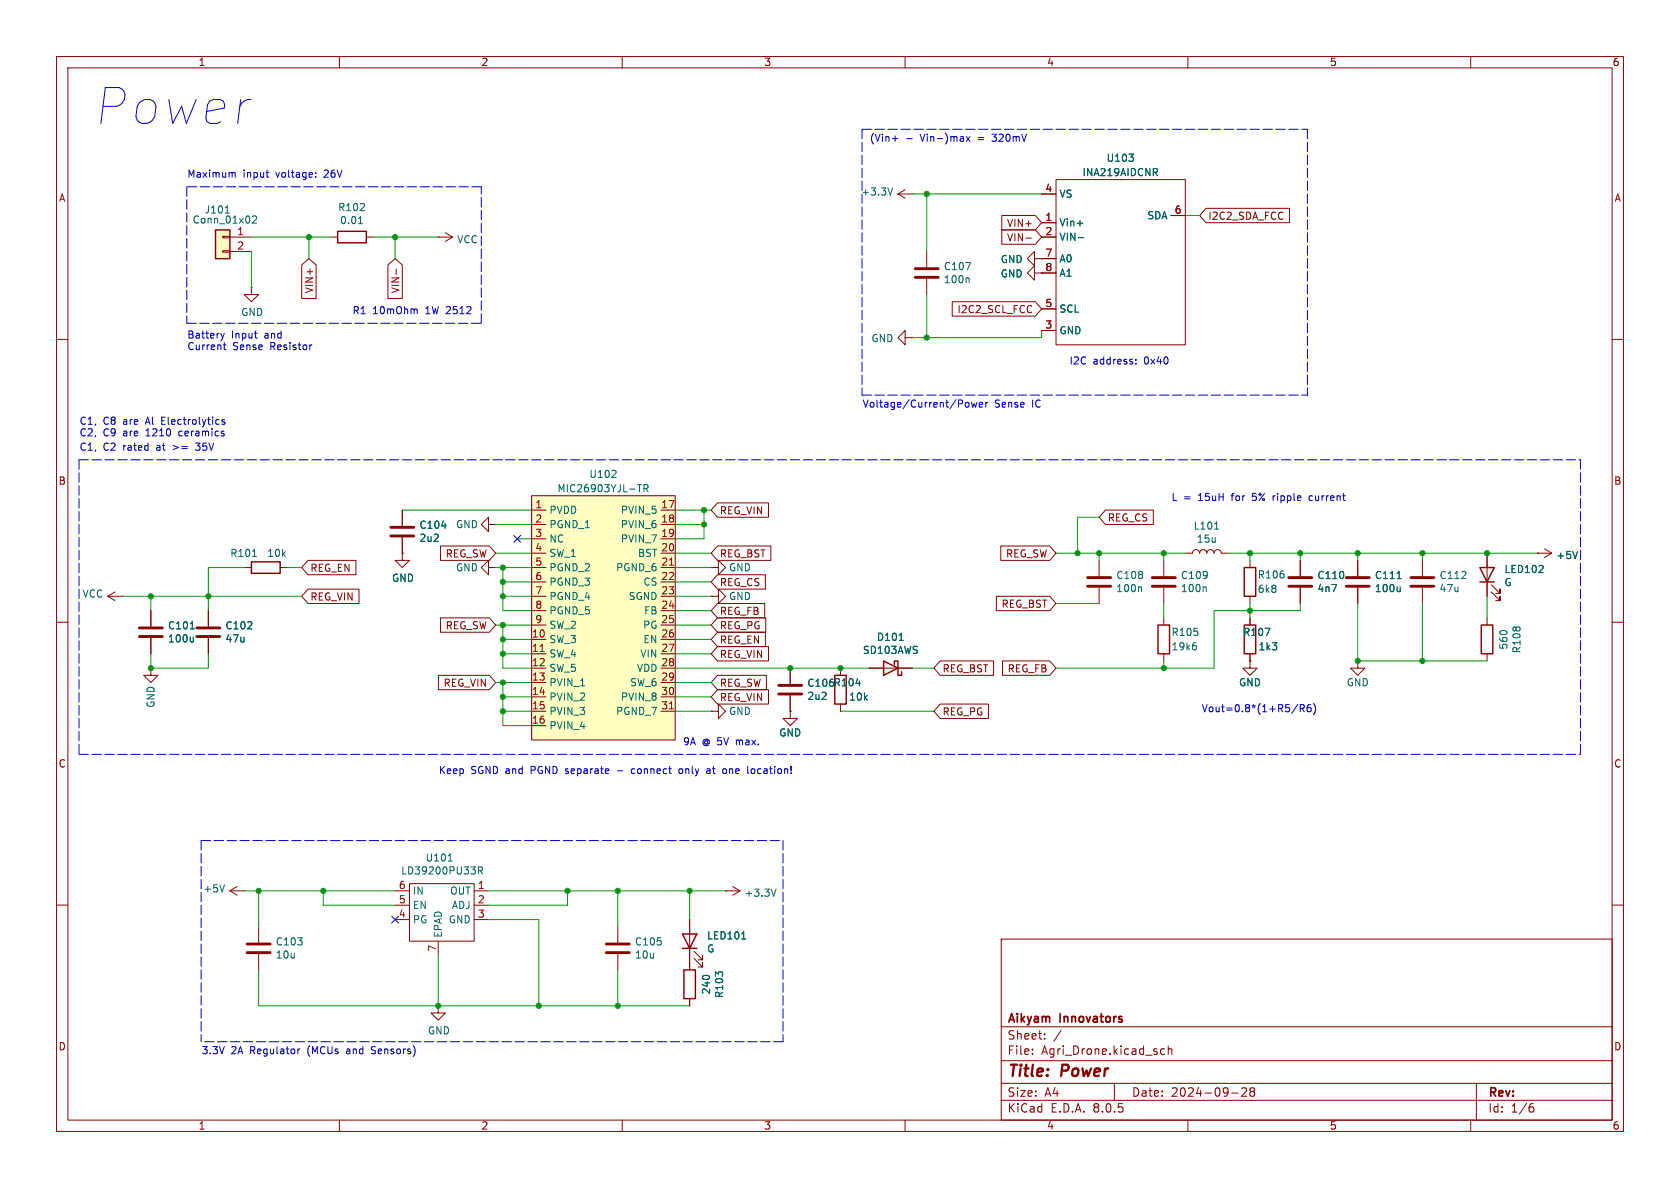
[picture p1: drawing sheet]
<svg xmlns="http://www.w3.org/2000/svg" width="297mm" height="210mm" viewBox="0 0 297 210" stroke-linecap="round" stroke-linejoin="round" font-family="sans-serif">
<g fill="none" stroke="#840000" stroke-width=".18">
<path d="M10 10h277v190h-277zM12 12h273v186h-273zM60 10v2M110 10v2M160 10v2M210 10v2M260 10v2M10 60h2M285 60h2M71.1 90.2v2.8M71.1 95v2.8M86.4 92.7v-1.3l-1.3 1.3 1.3 1.3v-1.3h1.2"/>
<path d="M87.6 92.7h.1M209.5 97.8h1.3a.64 .64 0 0 1 .7-.6 .64 .64 0 0 1 .6 .6 .64 .64 0 0 1 .6-.6 .64 .64 0 0 1 .7 .6 .64 .64 0 0 1 .6-.6 .64 .64 0 0 1 .6 .6 .64 .64 0 0 1 .7-.6 .64 .64 0 0 1 .6 .6h1.3M221 99.1v1.2M240 99.1v2.8M251.5 99.1v2.8M10 110h2M86.4 100.3v-1.2l-1.3 1.2 1.3 1.3v-1.3h1.2M87.6 100.3h.1M125.7 105.4h1.3v-1.3l1.3 1.3-1.3 1.3v-1.3M125.7 105.4h.1M139.7 118.1v2.8M148.6 118.1v1.3"/>
<path d="M221 116.8v1.3h1.2l-1.2 1.3-1.3-1.3h1.3M221 116.8h.1M221 105.4v1.3M221 109.2v1.3M221 115.6v1.2M240 103.9v2.8M251.5 103.9v2.8M262.9 109.2v1.3M262.9 115.6v1.2M285 110h2M125.7 125.7h1.3v-1.2l1.3 1.2-1.3 1.3v-1.3M125.7 125.7h.1"/>
<path d="M139.7 125.7v1.3h1.3l-1.3 1.3-1.3-1.3h1.3M139.7 125.7h.1M139.7 122.9v2.8M148.6 124.5v1.2M10 160h2M40.6 157.5l1.3 .7M40.6 157.5h2.6M41.9 156.7l-1.3 .8M43.2 157.5h.1M285 160h2M45.7 163.8v2.8M45.7 168.7v2.8"/>
<path d="M109.2 163.8v2.8M109.2 168.7v2.8M121.9 170.2v1.3M121.9 176.5v1.3M177 166h108v32h-108zM60 198v2M110 198v2M160 198v2M177 194.5h108M177 191.5h108M177 187.5h108M177 181.5h108"/>
<path d="M182.5 186.3v.1M182.5 185.5v.1M184.7 183.6v.1M184.7 182.8v.1M187.6 182.1l-1.3 2M197 191.5v3M205.9 185.5l-.4-.1-.3 .3v.4l.1 .2h.6M206.5 185.5l.2-.1 .4 .1 .1 .9M206.5 184.9v1.5M210 198v2M217.7 193.2h1.2M219.5 192.4l.6-.1 .2 .1 .1 .3-.9 1.1h.9"/>
<path d="M221.2 192.9l-.2-.2 .2-.4 .5 .1 .1 .2-.3 .3M221.2 192.9l-.2 .3v.3l.2 .3 .5-.1 .1-.2-.1-.4-.2-.2M221.2 192.9h.3M260 198v2M261 191.5v6.5M270.6 195.7h.3l.3 .3-.1 .5-.5 .1M271 195.1l-.4 .1"/>
</g>
<path d="M147.6 119.4h2v5.1h-2zM220 110.5h2v5.1h-2zM220 100.3h2v5.1h-2zM261.9 110.5h2v5.1h-2zM120.9 171.5h2v5h-2z" fill="none" stroke="#840000" stroke-width=".25"/>
<path d="M69.1 94.7h4.1M69.1 93.2h4.1M238 103.6h4.1M238 102.1h4.1M249.4 103.6h4.1M249.4 102.1h4.1M137.7 122.7h4M137.7 121.2h4M43.7 168.4h4.1M43.7 166.9h4.1M107.2 168.4h4.1M107.2 166.9h4.1" fill="none" stroke="#840000" stroke-width=".51"/>
<path d="M78.1 93h.8M214.7 93.5h.7M223.7 111.1h.8l-.5 1.2M247 102.3h.7M247.5 103.7v.9M247.5 104.5l-.1 .1M151.3 120.8h.8M39.7 156.4l-.4 1.3" fill="none" stroke="#006464" stroke-width=".18"/>
<path d="M94 87.6h25.4v43.2h-25.4z" fill="#ffffc2"/>
<g fill="none" stroke="#840000" stroke-width=".18">
<path d="M158.7 34.3h2.6M158.7 34.3l1.3 .8M160 33.5l-1.3 .8M161.3 34.3h.1M184.1 39.4h2.6M184.1 34.3h2.6M186.7 31.8h22.8v29.2h-22.8zM207 38.1h2.5M58.4 41.9h1.3M64.8 41.9h1.2M77.5 41.9h.1M77.5 41.9h2.5"/>
<path d="M78.7 41.1l1.3 .8M80 41.9l-1.3 .8M160 59.7v-1.3l-1.3 1.3 1.3 1.3v-1.3h1.3M161.3 59.7h.1M163.8 44.5v2.7M163.8 49.3v2.8M182.9 48.3v-1.3l-1.3 1.3 1.3 1.2v-1.2h1.2M182.9 45.7v-1.2l-1.3 1.2 1.3 1.3v-1.3h1.2M184.1 48.3h.1M184.1 45.7h.1M184.1 41.9h2.6M184.1 58.4h2.6"/>
<path d="M184.1 54.6h2.6M184.1 45.7h2.6M184.1 48.3h2.6M71.1 97.8v1.3h1.3l-1.3 1.2-1.3-1.2h1.3M71.1 97.8h.1M94 87.6h25.4v43.2h-25.4zM94 90.2h2.5M94 92.7h2.5M94 95.3h2.5M94 97.8h2.5M116.8 90.2h2.6M116.8 92.7h2.6"/>
<path d="M116.8 95.3h2.6M116.8 97.8h2.6M194.3 99.1v2.8M205.7 99.1v2.8M229.9 99.1v2.8M26.7 108v2.7M26.7 112.8v2.8M36.8 108v2.7M36.8 112.8v2.8M43.2 100.3h1.2M49.5 100.3h1.3M94 113h2.5"/>
<path d="M94 115.6h2.5M94 118.1h2.5M94 100.3h2.5M94 102.9h2.5M94 105.4h2.5M94 108h2.5M94 110.5h2.5M116.8 113h2.6M116.8 115.6h2.6M116.8 118.1h2.6M116.8 100.3h2.6M116.8 102.9h2.6"/>
<path d="M116.8 105.4h2.6M116.8 108h2.6M116.8 110.5h2.6M125.7 100.3h1.3v-1.2l1.3 1.2-1.3 1.3v-1.3M125.7 100.3h.1M153.7 118.1h7.6M194.3 103.9v2.8M205.7 103.9v2.8M205.7 109.2v1.3M205.7 115.6v1.2M229.9 103.9v2.8M240 116.8v1.3h1.3l-1.3 1.3-1.2-1.3h1.2"/>
<path d="M240 116.8h.1M94 120.7h2.5M94 123.2h2.5M94 125.7h2.5M94 128.3h2.5M116.8 120.7h2.6M116.8 123.2h2.6M116.8 125.7h2.6M69.8 157.5h2.6M72.4 156.2h11.4v10.2h-11.4zM83.8 157.5h2.6M128.3 157.5h.1"/>
<path d="M128.3 157.5h2.5M129.5 156.7l1.3 .8M130.8 157.5l-1.3 .7M69.8 160h2.6M69.8 162.6h2.6M77.5 166.4v2.5M83.8 160h2.6M83.8 162.6h2.6M121.9 162.6v7.6M122.7 169.4l1.5 1.5v-.7v.7h-.8M122.7 168.1l1.5 1.6v-.8v.8h-.8"/>
</g>
<path d="M118.4 99.9h.7M95.5 115.2h.7M118.4 125.3h.7" fill="none" stroke="#a90000" stroke-width=".18"/>
<g fill="none" stroke="#006464" stroke-width=".18">
<path d="M63.4 39.5h.7M63.6 38.5l.1-.2v1.2M157.8 33.2l-.4 1.3M190.4 39.5h1M199.6 27.2h.8l-.5 .5M200.3 27.9v.5M204.2 30.5l.4 .6M204.5 29.9l.1 .1-.1 .4M170.7 46.4h.9l-.6 1.3M171.2 49.1l.1 .2v.7M190.6 42h1M44.6 98.4h.8"/>
<path d="M108.1 84.4h.8M108.9 83.3v.4M112.7 85.7h.7M113.8 86.3h.7l.1-.2-.1-.3-.7-.1v1.2M114.1 86.3l.5 .6M33.6 111.2h.8M34.2 112.6v.9M34.2 113.4l-.2 .1M159 113.2h.7M201.6 103.7l.2 .2v.7M211.2 113.6h.2M211.3 114.1l.2 .2v.3l-.2 .3"/>
<path d="M213.1 103.7l.1 .2v.7M79.2 152.2h.8M84.6 153.9l.6-.1 .1-.1-.1-.3-.6-.2v1.3M84.9 153.9l.4 .6M137.2 157.2l-.4 1.2M131.1 166h.7"/>
</g>
<path d="M59.7 40.9h5.1v2h-5.1zM44.4 99.3h5.1v2h-5.1zM156.2 116.8l2.5 1.3-2.5 1.3zM158.1 117.5v-.7h.6v2.6h.7v-.7M204.7 110.5h2.1v5.1h-2.1zM120.6 165.1h2.6l-1.3 2.5zM120.6 167.6h2.6" fill="none" stroke="#840000" stroke-width=".25"/>
<path d="M161.8 49h4.1M161.8 47.5h4.1M24.6 112.5h4.1M24.6 111h4.1M34.8 112.5h4.1M34.8 111h4.1M192.3 103.6h4M192.3 102.1h4M203.7 103.6h4.1M203.7 102.1h4.1M227.8 103.6h4.1M227.8 102.1h4.1" fill="none" stroke="#840000" stroke-width=".51"/>
<path d="M38.1 40.6h2.5v5.1h-2.5z" fill="#ffffc2"/>
<g fill="none" stroke="#840000" stroke-width=".18">
<path d="M177.1 38.1h5.9l1.1 1.3-1.1 1.2h-5.9zM184.1 39.4h2.6M184.1 34.3h2.6M207 38.1h2.5M213.2 36.8h14.8v2.6h-14.8l-1.1-1.3zM39.4 44.3h1.2v.3h-1.2zM39.4 41.8h1.2v.2h-1.2zM40.6 41.9h3.8M40.6 44.5h3.8M44.4 50.8v1.3h1.3l-1.3 1.2-1.2-1.2h1.2M44.4 50.8h.1M53.3 46.8l1.3-1.1 1.3 1.1v6h-2.6z"/>
<path d="M68.6 46.8l1.2-1.1 1.3 1.1v6h-2.5zM70 47.6v.9M168.3 53.3h14.7l1.1 1.3-1.1 1.3h-14.7zM177.1 40.6h5.9l1.1 1.3-1.1 1.3h-5.9zM181.4 42.1h.9M184.1 45.7h.1M184.1 48.3h.1M184.1 41.9h2.6M184.1 58.4h2.6M184.1 54.6h2.6M184.1 45.7h2.6M184.1 48.3h2.6"/>
<path d="M54.5 99.1h8.4v2.5h-8.4l-1.2-1.3zM71.1 97.8h.1M71.1 90.2v2.8M71.1 95v2.8M77.9 96.5h8.6l1.1 1.3-1.1 1.3h-8.6zM126.8 88.9h9.1v2.5h-9.1l-1.1-1.2zM126.8 96.5h9.5v2.6h-9.5l-1.1-1.3zM176.9 96.5h8.7l1.1 1.3-1.1 1.3h-8.7zM195.4 90.2h8.5v2.5h-8.5l-1.1-1.3zM229.9 99.1v2.8M240 99.1v2.8M262.9 97.8v7.6"/>
<path d="M271.8 97.8h.1M271.8 97.8h2.5M273 97l1.3 .8M274.3 97.8l-1.3 .8M19 105.4l1.3 .8M19 105.4h2.6M20.3 104.6l-1.3 .8M21.6 105.4h.1M26.7 118.1v1.3h1.2l-1.2 1.3-1.3-1.3h1.3M26.7 118.1h.1M26.7 108v2.7M26.7 112.8v2.8"/>
<path d="M36.8 108v2.7M36.8 112.8v2.8M54.5 104.1h9v2.6h-9l-1.2-1.3zM77.5 119.4h9l1.1 1.3-1.1 1.2h-9zM77.9 109.2h8.6l1.1 1.3-1.1 1.3h-8.6zM126.8 101.6h8.5v2.5h-8.5l-1.1-1.2zM126.8 119.4h8.7v2.5h-8.7l-1.1-1.2zM126.8 114.3h9.1v2.5h-9.1l-1.1-1.2zM126.8 111.8h8.5v2.5h-8.5l-1.1-1.3zM126.8 109.2h8.6v2.6h-8.6l-1.1-1.3zM126.8 106.7h8.4v2.5h-8.4l-1.1-1.2zM139.7 118.1v2.8"/>
<path d="M148.6 118.1v1.3M153.7 118.1h2.5M158.7 118.1h2.6M166.2 116.8h9.4v2.6h-9.4l-1.1-1.3zM176.1 105.4h9.5l1.1 1.3-1.1 1.3h-9.5zM177.2 116.8h8.4l1.1 1.3-1.1 1.3h-8.4zM221 116.8h.1M221 109.2v1.3M221 115.6v1.2M229.9 103.9v2.8M240 103.9v2.8M263.7 104.6l1.5 1.6v-.8v.8h-.8"/>
<path d="M263.7 103.4l1.5 1.5v-.8v.8h-.8M126.8 121.9h9.1v2.6h-9.1l-1.1-1.3zM139.7 125.7h.1M139.7 122.9v2.8M148.6 124.5v1.2M166.2 124.5h8.5v2.5h-8.5l-1.1-1.3zM77.5 177.8v1.3h1.2l-1.2 1.2-1.3-1.2h1.3M77.5 177.8h.1M121.9 162.6v2.5M121.9 167.6v3.9M121.9 176.5v1.3"/>
</g>
<path d="M38.1 40.6h2.5v5.1h-2.5zM261.6 100.3h2.6l-1.3 2.6zM261.6 102.9h2.6" fill="none" stroke="#840000" stroke-width=".25"/>
<g fill="none" stroke="#006464" stroke-width=".18">
<path d="M39.8 37.7h.7M44.6 38.3l.5-.1 .3 .3-.8 .9h.8M190.4 39.5h1M199.6 27.2h.8l-.5 .5M200.3 27.9v.5M204.2 30.5l.4 .6M204.5 29.9l.1 .1-.1 .4M190.6 42h1M78.1 93h.8M278.9 97.5l-.4 1.3M33.6 111.2h.8M34.2 112.6v.9"/>
<path d="M34.2 113.4l-.2 .1M159 113.2h.7M223.7 111.1h.8l-.5 1.2M247 102.3h.7M247.5 103.7v.9M247.5 104.5l-.1 .1M272 101.2h.8M272.7 100.1v.4M151.3 120.8h.8M131.1 166h.7"/>
</g>
<g fill="none" stroke="#0000c2" stroke-width=".18">
<path d="M41.1 30.6h.4l.1 .7M47 30.5h.5M47.3 31.3h.2M55.8 31.2v.1M55.8 30.6v.1M157.8 24.5h.9M160.3 24.5h1M170.8 24.1l.7 .9M171.5 24.1l-.7 .9M39 58.9l.3 .9M39.3 59.8l-.1 .3M39.7 58.9l-.4 .9"/>
<path d="M45 58.9h.5M45.3 59.8h.2M73.6 54.6l.2 .2v.7M34.6 78.3h.8M34.6 79.5l.2 .1M39.5 61h.5M39.7 60.5v1.1l.3 .2M39.7 74.2h-.3l-.2 .1 .1 .2 .4 .1v.4h-.5M55.1 61h-.2M170.9 71.1l.3 .1 .1 .2-.1 .5-.3 .1M171.7 71.1l.3 .9 .2-.6 .3 .6 .2-.9M173.1 71.6l.6-.2v-.2l-.4-.1-.2 .2 .1 .6h.5"/>
<path d="M174.3 71.1v.9M174.6 71.1l-.3 .3M200.8 64.2v.2M200.8 63.6v.1M225.1 87.6v.9M225.3 87.6l-.2 .3M231.9 87.6l-.4 .1-.1 .2 .1 .5 .4 .1M109.1 136.3h1M112.1 135.9h-.2l-.3 .2 .1 .5 .4 .1M120.6 136l-.3-.1-.3 .2 .1 .5 .2 .1h.3M124.9 136.6l.2 .1h.4M125 136h.5v.7"/>
<path d="M125.5 136.2l-.4 .1-.2 .1M128.2 135.9l.2 .2v.4l-.2 .2M133.3 136l-.3-.1-.2 .2 .1 .6h.4M229.4 124.5l-1.1 1.6M229.9 125.2h.6l.1-.2-.1-.3-.6-.1v1.2M230.2 125.2l.4 .6M231.7 124.6h-.4a.86 .86 0 0 0 0 1.2l.4-.1 .1-.4-.2-.3h-.3l-.2 .3M232.2 124.4a1.46 1.46 0 0 1 0 1.9M52.7 185.4v.9M53 185.4l-.3 .3M65.7 186.2l.1 .1M65.9 185l-.2 .2 .2 .4"/>
</g>
<g fill="none" stroke="#0000c2" stroke-width=".18" stroke-dasharray="1.7 .6">
<path d="M33 33v24.2M85.1 33h-52.1M152.4 22.9v47M152.4 22.9h78.7M231.1 22.9v47M33 57.2h52.1M85.1 57.2v-24.2M152.4 69.9h78.7M14 81.3v52.1M14 81.3h265.4M279.4 81.3v52.1M14 133.4h265.4"/>
<path d="M35.6 148.6v35.6M35.6 148.6h102.8M138.4 148.6v35.6M138.4 184.2h-102.8"/>
</g>
<g fill="none" stroke="#009600" stroke-width=".18">
<path d="M161.3 34.3h22.8M163.8 34.3v10.2M209.5 38.1h2.6M44.4 41.9h14M44.4 44.5v6.3M54.6 41.9v3.8M66 41.9h11.5M69.8 41.9v3.8M163.8 52.1v7.6M184.1 58.4v1.3h-22.8M71.1 90.2h22.9M87.6 97.8h6.4"/>
<path d="M87.6 92.7h6.4M91.4 95.3h2.6M119.4 97.8h6.3M119.4 92.7h5.1M119.4 90.2h6.3M124.5 90.2v5.1h-5.1M186.7 97.8h22.8M194.3 91.4h-3.8v6.4M194.3 97.8v1.3M205.7 97.8v1.3M217.2 97.8h54.6M221 97.8v1.3"/>
<path d="M229.9 97.8v1.3M240 97.8v1.3M251.5 97.8v1.3M21.6 105.4h31.7M26.7 115.6v2.5h10.1v-2.5M26.7 105.4v2.6M43.2 100.3h-6.4v7.7M50.8 100.3h2.5M87.6 110.5h6.4M87.6 100.3h6.4M88.9 105.4h5.1M88.9 113h5.1"/>
<path d="M88.9 100.3v7.7h5.1M88.9 110.5v7.6h5.1M88.9 115.6h5.1M88.9 102.9h5.1M119.4 105.4h6.3M119.4 113h6.3M119.4 110.5h6.3M119.4 108h6.3M119.4 115.6h6.3M119.4 102.9h6.3M119.4 100.3h6.3M119.4 118.1h34.3"/>
<path d="M161.3 118.1h3.8M186.7 106.7h7.6M205.7 106.7v2.5M205.7 116.8v1.3M221 106.7v2.5M229.9 106.7v1.3h-15.3v10.1h-27.9M240 106.7v10.1h22.9M251.5 106.7v10.1M262.9 105.4v3.8M87.6 120.7h6.4M88.9 120.7v7.6h5.1M88.9 125.7h5.1"/>
<path d="M88.9 123.2h5.1M119.4 125.7h6.3M119.4 120.7h6.3M119.4 123.2h6.3M148.6 125.7h16.5M43.2 157.5h26.6M45.7 157.5v6.3M57.1 157.5v2.5h12.7M86.4 157.5h41.9M100.3 157.5v2.5h-13.9M109.2 157.5v6.3M121.9 157.5v5.1"/>
<path d="M45.7 171.5v6.3h76.2M77.5 168.9v8.9M86.4 162.6h8.8v15.2M109.2 171.5v6.3"/>
</g>
<path d="M90.8 94.6l1.2 1.3M92 94.6l-1.2 1.3M69.2 162l1.3 1.2M70.5 162l-1.3 1.2" fill="none" stroke="#000084" stroke-width=".18"/>
<g fill="#009600" stroke="#009600" stroke-width=".18">
<circle cx="229.9" cy="97.8" r=".46"/>
<circle cx="221" cy="97.8" r=".46"/>
<circle cx="205.7" cy="118.1" r=".46"/>
<circle cx="221" cy="108" r=".46"/>
<circle cx="205.7" cy="97.8" r=".46"/>
<circle cx="88.9" cy="102.9" r=".46"/>
<circle cx="88.9" cy="105.4" r=".46"/>
<circle cx="26.7" cy="118.1" r=".46"/>
<circle cx="26.7" cy="105.4" r=".46"/>
<circle cx="88.9" cy="100.3" r=".46"/>
<circle cx="88.9" cy="110.5" r=".46"/>
<circle cx="88.9" cy="125.7" r=".46"/>
<circle cx="88.9" cy="123.2" r=".46"/>
<circle cx="88.9" cy="120.7" r=".46"/>
<circle cx="88.9" cy="115.6" r=".46"/>
<circle cx="88.9" cy="113" r=".46"/>
<circle cx="251.5" cy="116.8" r=".46"/>
<circle cx="240" cy="116.8" r=".46"/>
<circle cx="262.9" cy="97.8" r=".46"/>
<circle cx="240" cy="97.8" r=".46"/>
<circle cx="251.5" cy="97.8" r=".46"/>
<circle cx="45.7" cy="157.5" r=".46"/>
<circle cx="57.1" cy="157.5" r=".46"/>
<circle cx="77.5" cy="177.8" r=".46"/>
<circle cx="109.2" cy="157.5" r=".46"/>
<circle cx="100.3" cy="157.5" r=".46"/>
<circle cx="95.2" cy="177.8" r=".46"/>
<circle cx="69.8" cy="41.9" r=".46"/>
<circle cx="54.6" cy="41.9" r=".46"/>
<circle cx="36.8" cy="105.4" r=".46"/>
<circle cx="163.8" cy="59.7" r=".46"/>
<circle cx="163.8" cy="34.3" r=".46"/>
<circle cx="190.5" cy="97.8" r=".46"/>
<circle cx="194.3" cy="97.8" r=".46"/>
<circle cx="109.2" cy="177.8" r=".46"/>
<circle cx="139.7" cy="118.1" r=".46"/>
<circle cx="121.9" cy="157.5" r=".46"/>
<circle cx="124.5" cy="92.7" r=".46"/>
<circle cx="148.6" cy="118.1" r=".46"/>
<circle cx="124.5" cy="90.2" r=".46"/>
</g>
<text font-size="8.8" fill="#0000c2" x="16.3" y="22.6">Power</text>
<g font-size="2.8" fill="#840000">
<text x="178" y="190.9">Title:</text>
<text x="187.7" y="190.9">Power</text>
</g>
<g font-size="2.1" fill="#840000">
<text x="178" y="184">Sheet:</text>
<text x="178" y="181.2">Aikyam</text>
<text x="187.5" y="181.2">Innovators</text>
<text x="178" y="186.7">File:</text>
<text x="184.1" y="186.7">Agri_Drone.kicad_sch</text>
<text x="178" y="196.9">KiCad</text>
<text x="178" y="194.1">Size:</text>
<text x="184.7" y="194.1">A4</text>
<text x="185.7" y="196.9">E.D.A.</text>
<text x="193.3" y="196.9">8.0.5</text>
<text x="200" y="194.1">Date:</text>
<text x="207" y="194.1">2024-09-28</text>
<text x="263" y="194.3">Rev:</text>
<text x="263" y="196.9">Id:</text>
<text x="267.1" y="196.9">1/6</text>
</g>
<g font-size="1.8" fill="#840000">
<text x="35" y="11.9">1</text>
<text x="85" y="11.9">2</text>
<text x="135" y="11.9">3</text>
<text x="185" y="11.9">4</text>
<text x="235" y="11.9">5</text>
<text x="285" y="11.9">6</text>
<text x="10.3" y="35.9">A</text>
<text x="285.3" y="35.9">A</text>
<text x="177.9" y="40.3">VIN+</text>
<text x="213.5" y="39.1">I2C2_SDA_FCC</text>
<text x="177.9" y="42.9">VIN-</text>
<text x="55.6" y="51.9" transform="rotate(-90 55.6 51.9)">VIN+</text>
<text x="70.8" y="51.9" transform="rotate(-90 70.8 51.9)">VIN-</text>
<text x="169.2" y="55.6">I2C2_SCL_FCC</text>
<text x="10.3" y="85.9">B</text>
<text x="285.3" y="85.9">B</text>
<text x="127.2" y="91.1">REG_VIN</text>
<text x="195.7" y="92.4">REG_CS</text>
<text x="54.8" y="101.3">REG_EN</text>
<text x="78.7" y="98.7">REG_SW</text>
<text x="127.2" y="98.7">REG_BST</text>
<text x="177.7" y="98.7">REG_SW</text>
<text x="54.8" y="106.4">REG_VIN</text>
<text x="127.2" y="103.8">REG_CS</text>
<text x="177" y="107.6">REG_BST</text>
<text x="78.7" y="111.4">REG_SW</text>
<text x="127.2" y="114">REG_EN</text>
<text x="127.2" y="111.4">REG_PG</text>
<text x="127.2" y="108.9">REG_FB</text>
<text x="127.2" y="116.5">REG_VIN</text>
<text x="166.5" y="119.1">REG_BST</text>
<text x="178" y="119.1">REG_FB</text>
<text x="78.3" y="121.6">REG_VIN</text>
<text x="127.2" y="121.6">REG_SW</text>
<text x="127.2" y="124.1">REG_VIN</text>
<text x="166.5" y="126.7">REG_PG</text>
<text x="10.3" y="135.9">C</text>
<text x="285.3" y="135.9">C</text>
<text x="10.3" y="185.9">D</text>
<text x="285.3" y="185.9">D</text>
<text x="35" y="199.9">1</text>
<text x="85" y="199.9">2</text>
<text x="135" y="199.9">3</text>
<text x="185" y="199.9">4</text>
<text x="235" y="199.9">5</text>
<text x="285" y="199.9">6</text>
</g>
<g font-size="1.8" fill="#0000c2">
<text x="153.7" y="25.2">(Vin+</text>
<text x="162.8" y="25.2">Vin-)max</text>
<text x="173.1" y="25.2">=</text>
<text x="175.9" y="25.2">320mV</text>
<text x="33" y="31.5">Maximum</text>
<text x="43" y="31.5">input</text>
<text x="48.9" y="31.5">voltage:</text>
<text x="57.6" y="31.5">26V</text>
<text x="33" y="59.9">Battery</text>
<text x="40.9" y="59.9">Input</text>
<text x="46.9" y="59.9">and</text>
<text x="62.2" y="55.6">R1</text>
<text x="65.9" y="55.6">10mOhm</text>
<text x="75.3" y="55.6">1W 2512</text>
<text x="33" y="62">Current</text>
<text x="41.1" y="62">Sense</text>
<text x="47.9" y="62">Resistor</text>
<text x="189" y="64.5">I2C</text>
<text x="193.2" y="64.5">address:</text>
<text x="202.4" y="64.5">0x40</text>
<text x="14" y="75.2">C1,</text>
<text x="14" y="77.2">C2,</text>
<text x="18.2" y="75.2">C8</text>
<text x="18.2" y="77.2">C9</text>
<text x="21.9" y="75.2">are</text>
<text x="21.9" y="77.2">are</text>
<text x="26.1" y="75.2">Al</text>
<text x="26.1" y="77.2">1210</text>
<text x="29" y="75.2">Electrolytics</text>
<text x="32.1" y="77.2">ceramics</text>
<text x="152.4" y="72.1">Voltage/Current/Power</text>
<text x="175.8" y="72.1">Sense</text>
<text x="182.6" y="72.1">IC</text>
<text x="14" y="79.8">C1,</text>
<text x="18.2" y="79.8">C2</text>
<text x="21.9" y="79.8">rated</text>
<text x="27.9" y="79.8">at</text>
<text x="31" y="79.8">&gt;=</text>
<text x="35.3" y="79.8">35V</text>
<text x="207" y="88.7">L =</text>
<text x="212" y="88.7">15uH</text>
<text x="218" y="88.7">for</text>
<text x="221.9" y="88.7">5%</text>
<text x="225.7" y="88.7">ripple</text>
<text x="232.3" y="88.7">current</text>
<text x="212.3" y="126">Vout=0.8*(1+R5/R6)</text>
<text x="120.6" y="131.8">9A</text>
<text x="124.1" y="131.8">@ 5V</text>
<text x="130.4" y="131.8">max.</text>
<text x="77.5" y="136.9">Keep</text>
<text x="83.2" y="136.9">SGND and</text>
<text x="94.1" y="136.9">PGND separate</text>
<text x="112.5" y="136.9">connect</text>
<text x="121.1" y="136.9">only</text>
<text x="126.2" y="136.9">at</text>
<text x="129.3" y="136.9">one</text>
<text x="133.8" y="136.9">location!</text>
<text x="35.6" y="186.4">3.3V</text>
<text x="40.8" y="186.4">2A</text>
<text x="44.3" y="186.4">Regulator</text>
<text x="54.6" y="186.4">(MCUs</text>
<text x="61.7" y="186.4">and</text>
<text x="66.3" y="186.4">Sensors)</text>
</g>
<g font-size="1.8" fill="#006464">
<text x="195.5" y="28.8">U103</text>
<text x="152.1" y="34.8">+3.3V</text>
<text x="187.2" y="35.2">VS</text>
<text x="191.3" y="31.3">INA219AIDCNR</text>
<text x="34" y="39.7">Conn_01x02</text>
<text x="36.1" y="37.9">J101</text>
<text x="59.7" y="37.5">R102</text>
<text x="60" y="39.8">0.01</text>
<text x="187.2" y="40.2">Vin+</text>
<text x="202.7" y="39">SDA</text>
<text x="80.7" y="43.2">VCC</text>
<text x="166.8" y="48">C107</text>
<text x="176.8" y="46.7">GND</text>
<text x="187.2" y="42.8">VIN-</text>
<text x="187.2" y="46.6">A0</text>
<text x="166.8" y="50.3">100n</text>
<text x="176.8" y="49.3">GND</text>
<text x="187.2" y="49.1">A1</text>
<text x="42.5" y="56.1">GND</text>
<text x="187.2" y="59.3">GND</text>
<text x="187.2" y="55.5">SCL</text>
<text x="154" y="60.7">GND</text>
<text x="98.4" y="87.2">MIC26903YJL-TR</text>
<text x="104.1" y="84.7">U102</text>
<text x="74.1" y="93.7">C104</text>
<text x="74.1" y="96">2u2</text>
<text x="80.5" y="93.6">GND</text>
<text x="97" y="91">PVDD</text>
<text x="97" y="93.6">PGND_1</text>
<text x="109.7" y="91">PVIN_5</text>
<text x="109.7" y="93.6">PVIN_6</text>
<text x="210.9" y="93.8">L101</text>
<text x="40.6" y="98.7">R101</text>
<text x="47.1" y="98.7">10k</text>
<text x="80.5" y="101.2">GND</text>
<text x="97" y="96.1">NC</text>
<text x="97" y="98.7">SW_1</text>
<text x="97" y="101.2">PGND_2</text>
<text x="108.8" y="101.2">PGND_6</text>
<text x="109.7" y="96.1">PVIN_7</text>
<text x="112.7" y="98.7">BST</text>
<text x="128.8" y="101.2">GND</text>
<text x="211.5" y="96.1">15u</text>
<text x="265.9" y="101.5">LED102</text>
<text x="275" y="99">+5V</text>
<text x="14.5" y="105.8">VCC</text>
<text x="69.2" y="103">GND</text>
<text x="97" y="103.7">PGND_3</text>
<text x="97" y="106.3">PGND_4</text>
<text x="111" y="106.3">SGND</text>
<text x="113.6" y="103.7">CS</text>
<text x="128.8" y="106.3">GND</text>
<text x="197.2" y="102.6">C108</text>
<text x="197.2" y="104.9">100n</text>
<text x="208.7" y="102.6">C109</text>
<text x="208.7" y="104.9">100n</text>
<text x="222.3" y="102.5">R106</text>
<text x="222.3" y="105">6k8</text>
<text x="232.8" y="102.6">C110</text>
<text x="232.8" y="104.9">4n7</text>
<text x="243" y="102.6">C111</text>
<text x="243" y="104.9">100u</text>
<text x="254.4" y="102.6">C112</text>
<text x="254.4" y="104.9">47u</text>
<text x="265.9" y="103.8">G</text>
<text x="29.6" y="111.5">C101</text>
<text x="29.6" y="113.8">100u</text>
<text x="39.8" y="111.5">C102</text>
<text x="39.8" y="113.8">47u</text>
<text x="97" y="113.9">SW_3</text>
<text x="97" y="108.8">PGND_5</text>
<text x="97" y="111.4">SW_2</text>
<text x="113.6" y="111.4">PG</text>
<text x="113.6" y="113.9">EN</text>
<text x="113.8" y="108.8">FB</text>
<text x="154.9" y="113.5">D101</text>
<text x="207" y="112.6">R105</text>
<text x="219.7" y="112.6">R107</text>
<text x="97" y="116.4">SW_4</text>
<text x="97" y="119">SW_5</text>
<text x="112.5" y="119">VDD</text>
<text x="113.1" y="116.4">VIN</text>
<text x="152.4" y="115.8">SD103AWS</text>
<text x="207" y="115.2">19k6</text>
<text x="222.4" y="115.2">1k3</text>
<text x="266.7" y="114.9" transform="rotate(-90 266.7 114.9)">560</text>
<text x="269" y="115.6" transform="rotate(-90 269 115.6)">R108</text>
<text x="27.5" y="125.2" transform="rotate(-90 27.5 125.2)">GND</text>
<text x="97" y="121.5">PVIN_1</text>
<text x="97" y="124.1">PVIN_2</text>
<text x="109.7" y="124.1">PVIN_8</text>
<text x="111.3" y="121.5">SW_6</text>
<text x="142.6" y="121.6">C106 R104</text>
<text x="142.6" y="123.9">2u2</text>
<text x="150" y="124.1">10k</text>
<text x="218.9" y="121.5">GND</text>
<text x="238" y="121.5">GND</text>
<text x="97" y="126.6">PVIN_3</text>
<text x="97" y="129.1">PVIN_4</text>
<text x="108.8" y="126.6">PGND_7</text>
<text x="128.8" y="126.6">GND</text>
<text x="137.7" y="130.4">GND</text>
<text x="70.8" y="154.8">LD39200PU33R</text>
<text x="75.1" y="152.5">U101</text>
<text x="35.8" y="158">+5V</text>
<text x="72.9" y="160.9">EN</text>
<text x="72.9" y="158.3">IN</text>
<text x="79.5" y="158.3">OUT</text>
<text x="79.8" y="160.9">ADJ</text>
<text x="131.5" y="158.7">+3.3V</text>
<text x="48.7" y="167.3">C103</text>
<text x="72.9" y="163.4">PG</text>
<text x="78.3" y="165.9" transform="rotate(-90 78.3 165.9)">EPAD</text>
<text x="79.2" y="163.4">GND</text>
<text x="112.2" y="167.3">C105</text>
<text x="124.9" y="166.3">LED101</text>
<text x="48.7" y="169.6">10u</text>
<text x="112.2" y="169.6">10u</text>
<text x="124.9" y="168.6">G</text>
<text x="125.7" y="175.9" transform="rotate(-90 125.7 175.9)">240</text>
<text x="128" y="176.5" transform="rotate(-90 128 176.5)">R103</text>
<text x="75.6" y="183.1">GND</text>
</g>
<g font-size="1.8" fill="#a90000">
<text x="184.7" y="34">4</text>
<text x="41.8" y="41.7">1</text>
<text x="184.7" y="39.1">1</text>
<text x="184.7" y="41.7">2</text>
<text x="207.6" y="37.8">6</text>
<text x="41.8" y="44.2">2</text>
<text x="184.7" y="45.5">7</text>
<text x="184.7" y="48">8</text>
<text x="184.7" y="58.2">3</text>
<text x="184.7" y="54.4">5</text>
<text x="94.5" y="89.9">1</text>
<text x="116.8" y="89.9">17</text>
<text x="94.5" y="92.5">2</text>
<text x="94.5" y="95">3</text>
<text x="116.8" y="92.5">18</text>
<text x="116.8" y="95">19</text>
<text x="94.5" y="97.5">4</text>
<text x="94.5" y="100.1">5</text>
<text x="116.8" y="97.5">20</text>
<text x="116.8" y="100.1">21</text>
<text x="94.5" y="102.6">6</text>
<text x="94.5" y="105.2">7</text>
<text x="94.5" y="107.7">8</text>
<text x="116.8" y="102.6">22</text>
<text x="116.8" y="105.2">23</text>
<text x="116.8" y="107.7">24</text>
<text x="93.9" y="112.8">10</text>
<text x="94.5" y="110.2">9</text>
<text x="116.8" y="110.2">25</text>
<text x="116.8" y="112.8">26</text>
<text x="93.9" y="115.3">11</text>
<text x="93.9" y="117.9">12</text>
<text x="116.8" y="115.3">27</text>
<text x="116.8" y="117.9">28</text>
<text x="93.9" y="120.4">13</text>
<text x="93.9" y="122.9">14</text>
<text x="93.9" y="125.5">15</text>
<text x="116.8" y="120.4">29</text>
<text x="116.8" y="122.9">30</text>
<text x="116.8" y="125.5">31</text>
<text x="93.9" y="128">16</text>
<text x="70.4" y="159.8">5</text>
<text x="70.4" y="157.2">6</text>
<text x="84.4" y="157.2">1</text>
<text x="84.4" y="159.8">2</text>
<text x="70.4" y="162.3">4</text>
<text x="84.4" y="162.3">3</text>
<text x="77.2" y="168.3" transform="rotate(-90 77.2 168.3)">7</text>
</g>
</svg>
